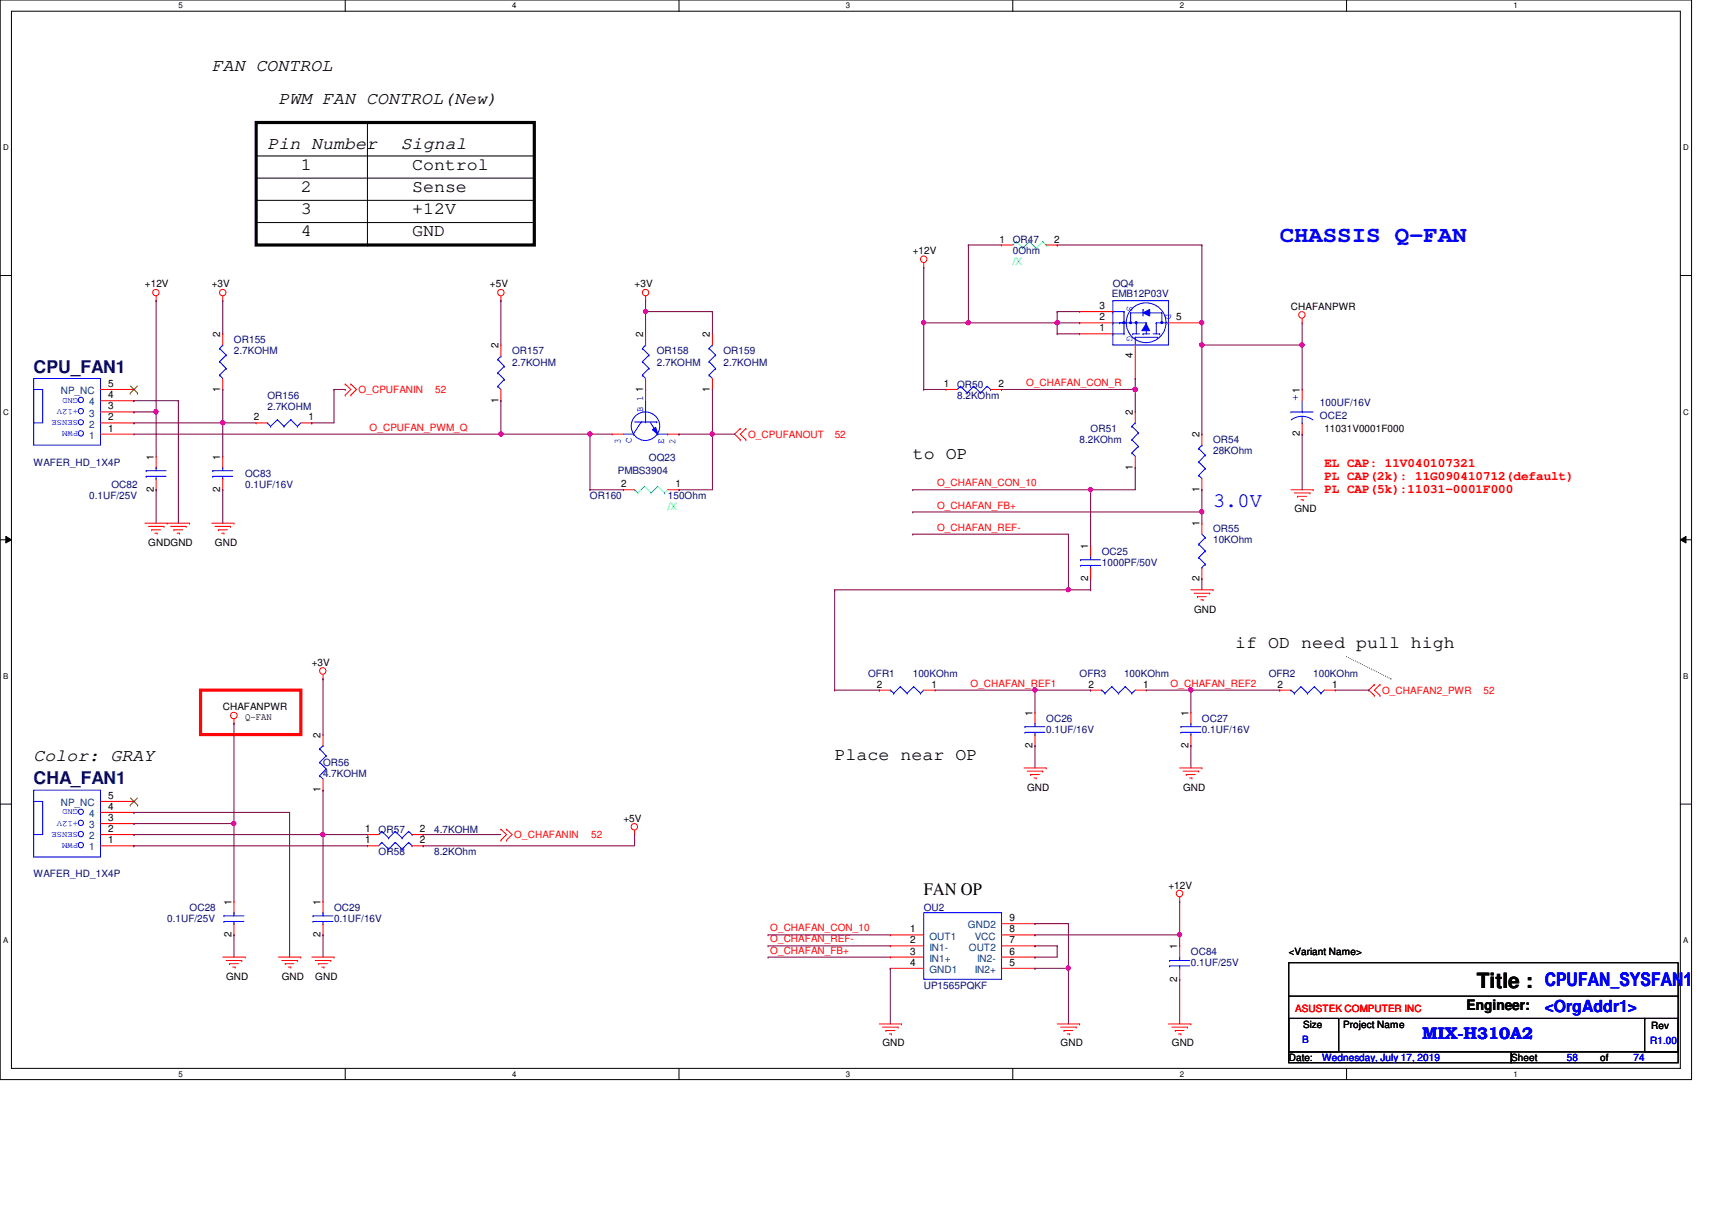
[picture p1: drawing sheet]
<svg xmlns="http://www.w3.org/2000/svg" width="297mm" height="210mm" viewBox="0 0 297 210" stroke-linecap="round" stroke-linejoin="round" font-family="sans-serif">
<path d="M0 0h293.5v187.3h-293.5zM2 1.9h289.5v183.4h-289.5z" fill="none" stroke="#000" stroke-width=".17"/>
<g fill="#fff">
<path d="M30.9 .2h.8v1.5h-.8z"/>
<path d="M30.9 185.5h.8v1.6h-.8z"/>
</g>
<path d="M59.9 0v1.9M59.9 185.3v2" fill="none" stroke="#000" stroke-width=".17"/>
<g fill="#fff">
<path d="M88.9 .2h.7v1.5h-.7z"/>
<path d="M88.9 185.5h.7v1.6h-.7z"/>
</g>
<path d="M117.8 0v1.9M117.8 185.3v2" fill="none" stroke="#000" stroke-width=".17"/>
<g fill="#fff">
<path d="M146.8 .2h.7v1.5h-.7z"/>
<path d="M146.8 185.5h.7v1.6h-.7z"/>
</g>
<path d="M175.7 0v1.9M175.7 185.3v2" fill="none" stroke="#000" stroke-width=".17"/>
<g fill="#fff">
<path d="M204.7 .2h.7v1.5h-.7z"/>
<path d="M204.7 185.5h.7v1.6h-.7z"/>
</g>
<path d="M233.6 0v1.9M233.6 185.3v2" fill="none" stroke="#000" stroke-width=".17"/>
<g fill="#fff">
<path d="M262.6 .2h.8v1.5h-.8z"/>
<path d="M262.6 185.5h.8v1.6h-.8z"/>
<path d="M.5 24.8h1v1.6h-1z"/>
<path d="M292.1 24.8h.9v1.6h-.9z"/>
<path d="M.5 70.7h1v1.5h-1z"/>
<path d="M292.1 70.7h.9v1.5h-.9z"/>
</g>
<path d="M0 47.8h2M291.5 47.8h2" fill="none" stroke="#000" stroke-width=".17"/>
<g fill="#fff">
<path d="M.5 116.5h.9v1.6h-.9z"/>
<path d="M292.1 116.5h.8v1.6h-.8z"/>
</g>
<path d="M0 93.6h2M1 93l1 .6-1 .6zM291.5 93.6l1-.6v1.2zM291.5 93.6h2" fill="none" stroke="#000" stroke-width=".17"/>
<path d="M1 93l1 .6-1 .6zM291.5 93.6l1-.6v1.2z" fill="#000"/>
<g fill="#fff">
<path d="M.5 162.4h.9v1.5h-.9z"/>
<path d="M292.1 162.4h.8v1.5h-.8z"/>
</g>
<g fill="none" stroke="#000" stroke-width=".17">
<path d="M44.4 38.6h48.3M44.4 30.9h48.3M44.4 34.8h48.3M44.4 27.1h48.3M63.8 21.3v21.2M92.7 38.6h.1M92.7 30.9h.1M92.7 34.8h.1M92.7 27.1h.1M63.8 42.5h.1M0 139.5h2M291.5 139.5h2"/>
<path d="M223.6 167h67.6v15.5h-67.6zM223.6 176.7h8.7v5.8h-8.7zM223.6 172.8h67.6M232.5 176.7h52.9M285.4 176.7h5.8v5.8h-5.8zM285.4 176.7h.1M291.2 172.8h.1M223.6 182.5h38.6v1.9h-38.6zM262.2 182.5h29v1.9h-29z"/>
</g>
<path d="M34.8 119.7h17.4v7.7h-17.4z" fill="none" stroke="#f00" stroke-width=".55"/>
<path d="M44.4 21.3h48.3v21.2h-48.3z" fill="none" stroke="#000" stroke-width=".55"/>
<path d="M233.6 113.9l7.7 3.9M241.3 117.8h.1" fill="none" stroke="#000" stroke-width=".17" stroke-dasharray="0 .3"/>
<g fill="none" stroke="#f00" stroke-width=".17">
<path d="M27.1 52.2h.1M27.1 51.4v.8M38.6 52.2h.1M38.6 57.9h.1M38.6 51.4v.8M38.6 57.9v2M86.9 52.2h.1M86.9 59.9h.1M86.9 51.4v.8M86.9 59.9v1.9M112 52.2h.1M112 57.9h.1"/>
<path d="M112 51.4v.8M112 57.9v2M160.3 46.4h.1M160.3 45.6v.8M173.8 42.5h.1M173.8 42.5h1.9M181.5 42.5h1.9M183.4 42.5h.1M225.9 56h.1M225.9 55.2v.8M17.4 73.4h5.8M17.4 75.3h5.8"/>
<path d="M17.4 71.5h5.8M17.4 69.5h5.8M17.4 67.6h5.8M23.2 75.3h.1M23.2 73.4h.1M23.2 71.5h.1M23.2 69.5h.1M23.2 67.6h.1M27.1 79.2h.1M27.1 79.2v1.9M38.6 67.6h.1M38.6 65.7v1.9"/>
<path d="M44.4 73.4h.1M44.4 73.4h2M52.2 73.4h1.9M54.1 73.4h.1M59.9 68.5h.1M59.9 66.6h.1M59.9 66.6l1 1-1 .9M60.9 68.5h.1M60.9 66.6h.1M60.9 66.6l.9 1-.9 .9M86.9 69.5h.1M86.9 67.6v1.9"/>
<path d="M112 67.6h.1M112 65.7v1.9M128.4 74.3h.1M128.4 76.3h.1M128.4 74.3l-.9 1 .9 1M129.4 76.3h.1M129.4 74.3h.1M129.4 74.3l-1 1 1 1M164.1 67.6h.1M164.1 67.6h2M171.9 67.6h1.9M173.8 67.6h.1"/>
<path d="M25.1 90.8h7.8M25.7 91.3h2.7M26.3 91.9h.1M26.3 91.9h1.6M26.9 92.5h.4M27.1 85h.1M27.1 83v2M27.3 92.5h.1M28.4 91.3h.1M29 90.8h.1M29.6 91.3h2.7M30.2 91.9h.1"/>
<path d="M30.2 91.9h1.5M30.7 92.5h.5M31.2 92.5h.1M32.3 91.3h.1M32.9 90.8h.1M36.7 90.8h3.9M37.3 91.3h2.7M37.9 91.9h.1M37.9 91.9h1.6M38.5 92.5h.4M38.9 92.5h.1M40 91.3h.1"/>
<path d="M40.6 90.8h.1M189.2 94.6h.1M189.2 94.6v1.9M189.2 98.5v1.9M224 85h3.8M224.6 85.5h2.7M225.1 86.1h.1M225.1 86.1h1.6M225.7 86.7h.4M226.1 86.7h.1M227.3 85.5h.1M227.8 85h.1"/>
<path d="M56 117.8h.1M56 117v.8M152.6 119.7h.1M152.6 119.7h1.9M160.3 119.7h1.9M162.2 119.7h.1M189.2 100.4h.1M206.6 102.3h3.9M207.2 102.9h2.7M207.8 103.5h.1M207.8 103.5h1.5M208.4 104.1h.3"/>
<path d="M208.7 104.1h.1M209.9 102.9h.1M210.5 102.3h.1M238.5 118.7h.1M238.5 118.7l-1 1 1 .9M239.4 118.7h.1M239.4 118.7l-.9 1 .9 .9M17.4 139h5.8M23.2 139h.1M40.6 125.5h.1M40.6 124.7v.8M177.7 133.2h3.8"/>
<path d="M178.2 133.8h2.7M178.8 134.4h.1M178.8 134.4h1.5M179.4 135h.4M179.6 123.6h.1M179.6 129.4h.1M179.6 123.6v1.9M179.6 127.4v2M179.8 135h.1M180.9 133.8h.1M181.5 133.2h.1M204.7 133.2h3.8"/>
<path d="M205.3 133.8h2.7M205.8 134.4h.1M205.8 134.4h1.6M206.4 135h.4M206.8 135h.1M208 133.8h.1M208.5 133.2h.1M238.5 120.6h.1M239.4 120.6h.1M17.4 146.7h5.8M17.4 144.8h5.8M17.4 142.9h5.8"/>
<path d="M17.4 140.9h5.8M23.2 146.7h.1M23.2 144.8h.1M23.2 142.9h.1M23.2 140.9h.1M56 156.4h.1M56 156.4v1.9M86.9 145.8h.1M86.9 143.8h.1M86.9 143.8l1 1-1 1M87.9 145.8h.1M87.9 143.8h.1"/>
<path d="M87.9 143.8l1 1-1 1M110.1 144.8h.1M110.1 144v.8M204.7 156.4h.1M204.7 155.6v.8M38.6 166h3.9M39.2 166.6h2.7M39.8 167.2h.1M39.8 167.2h1.6M40.4 167.8h.4M40.8 167.8h.1M41.9 166.6h.1"/>
<path d="M42.5 166h.1M48.3 166h3.9M48.9 166.6h2.7M49.5 167.2h.1M49.5 167.2h1.5M50 167.8h.5M50.5 167.8h.1M51.6 166.6h.1M52.2 166h.1M54.1 166h3.9M54.7 166.6h2.7M55.3 167.2h.1"/>
<path d="M55.3 167.2h1.5M55.8 167.8h.4M56 162.2h.1M56 160.2v2M56.2 167.8h.1M57.4 166.6h.1M58 166h.1M152.6 177.6h3.8M153.1 178.2h2.7M153.7 178.8h.1M153.7 178.8h1.6M154.3 179.4h.4"/>
<path d="M154.7 179.4h.1M155.8 178.2h.1M156.4 177.6h.1M183.4 177.6h3.9M184 178.2h2.7M184.6 178.8h.1M184.6 178.8h1.5M185.2 179.4h.4M185.6 179.4h.1M186.7 178.2h.1M187.3 177.6h.1M202.7 177.6h3.9"/>
<path d="M203.3 178.2h2.7M203.9 178.8h.1M203.9 178.8h1.5M204.5 179.4h.4M204.7 164.1h.1M204.7 169.9h.1M204.7 164.1v1.9M204.7 168v1.9M204.9 179.4h.1M206 178.2h.1M206.6 177.6h.1"/>
<circle cx="27" cy="50.8" r=".56"/>
<circle cx="38.6" cy="50.8" r=".56"/>
<circle cx="86.9" cy="50.8" r=".56"/>
<circle cx="112" cy="50.8" r=".56"/>
<circle cx="160.3" cy="45" r=".56"/>
<circle cx="225.9" cy="54.6" r=".56"/>
<circle cx="56" cy="116.4" r=".56"/>
<circle cx="40.6" cy="124.1" r=".56"/>
<circle cx="110.1" cy="143.4" r=".56"/>
<circle cx="204.7" cy="155" r=".57"/>
</g>
<g fill="none" stroke="#00f" stroke-width=".17">
<path d="M38.6 59.9h.1M38.6 59.9l-.5 .6M112 59.9h.1M112 59.9l-.5 .6M5.8 65.7h11.6v11.5h-11.6zM5.8 67.6h1.6v5.8h-1.6zM38.1 60.5h.1M38.1 65.1h.1M38.1 62.7h.1M38.1 60.5l1.1 1.1M38.1 65.1l.5 .6M38.1 62.7l1.1 1.2"/>
<path d="M39.2 61.6h.1M39.2 63.9h.1M39.2 61.6l-1.1 1.1M39.2 63.9l-1.1 1.2M46.4 73.4h.1M46.4 73.4l.5 .6M46.9 74h.1M48.1 72.8h.1M48.1 72.8l1.2 1.2M48.1 72.8l-1.2 1.2M49.3 74h.1M50.5 72.8h.1"/>
<path d="M50.5 72.8l1.1 1.2M50.5 72.8l-1.2 1.2M51.6 74h.1M52.2 73.4l-.6 .6M86.4 62.4h.1M86.4 67h.1M86.4 64.7h.1M86.4 62.4l1.1 1.1M86.4 67l.5 .6M86.4 64.7l1.1 1.1M86.9 61.8h.1M86.9 61.8l-.5 .6"/>
<path d="M87.5 63.5h.1M87.5 65.8h.1M87.5 63.5l-1.1 1.2M87.5 65.8l-1.1 1.2M108.2 75.3h1.7M109.9 75.3h.1M110.1 73.2h3.9M111.2 73.2h.1M111.2 73.2l-1.3 2.1M111.5 60.5h.1M111.5 65.1h.1M111.5 62.7h.1"/>
<path d="M111.5 60.5l1.1 1.1M111.5 65.1l.5 .6M111.5 62.7l1.1 1.2M112 73.2h.1M112 69.5v3.7M112.6 61.6h.1M112.6 63.9h.1M112.6 61.6l-1.1 1.1M112.6 63.9l-1.1 1.2M112.8 73.2l1.3 2.1M114 73.2h.1M114.1 75.3h.1"/>
<path d="M114.1 75.3h1.8M115.9 75.3h.1M166.7 67h.1M166.7 67l1.1 1.2M166.7 67l-.6 .6M167.8 68.2h.1M168.9 67h.1M168.9 67l1.2 1.2M168.9 67l-1.1 1.2M170.1 68.2h.1M171.3 67h.1M171.3 67l.6 .6"/>
<path d="M171.3 67l-1.2 1.2M171.9 67.6h.1M25.4 81.7h.1M25.4 82.6h.1M25.4 81.7h3.4M25.4 82.6h3.4M27.1 81.1h.1M27.1 83h.1M27.1 81.1v.6M27.1 82.6v.4M187.5 97.1h.1M187.5 98.1h.1"/>
<path d="M187.5 97.1h3.5M187.5 98.1h3.5M189.2 96.5h.1M189.2 98.5h.1M189.2 96.5v.6M189.2 98.1v.4M154.5 119.7h.1M154.5 119.7l.6 .6M156.2 119.1h.1M156.2 119.1l1.2 1.2M156.2 119.1l-1.1 1.2M158.5 119.1h.1"/>
<path d="M158.5 119.1l1.2 1.2M158.5 119.1l-1.1 1.2M160.3 119.7l-.6 .6M5.8 137.1h11.6v11.6h-11.6zM5.8 139h1.6v5.8h-1.6zM155.1 120.3h.1M157.4 120.3h.1M159.7 120.3h.1M177.8 126.1h.1M177.8 127h.1M177.8 126.1h3.5M177.8 127h3.5"/>
<path d="M179.6 125.5h.1M179.6 127.4h.1M179.6 125.5v.6M179.6 127v.4M54.3 158.9h.1M54.3 159.9h.1M54.3 158.9h3.5M54.3 159.9h3.5M56 158.3h.1M56 158.3v.6M56 159.9v.3M56 160.2h.1"/>
<path d="M202.9 166.6h.1M202.9 167.6h.1M202.9 166.6h3.5M202.9 167.6h3.5M204.7 166h.1M204.7 168h.1M204.7 166v.6M204.7 167.6v.4"/>
<circle cx="14" cy="71.3" r=".46"/>
<circle cx="14" cy="69.4" r=".46"/>
<circle cx="14" cy="75.2" r=".46"/>
<circle cx="14" cy="73.3" r=".45"/>
<circle cx="112" cy="73.9" r="2.48"/>
<circle cx="14" cy="144.7" r=".46"/>
<circle cx="14" cy="146.6" r=".46"/>
<circle cx="14" cy="142.7" r=".46"/>
<circle cx="14" cy="140.8" r=".45"/>
</g>
<path d="M22.6 68.2h.1M22.6 67l1.3 1.2M23.8 67l-1.2 1.2M23.9 68.2h.1M22.6 139.7h.1M22.6 138.4l1.3 1.3M23.8 138.4l-1.2 1.3M23.9 139.7h.1" fill="none" stroke="#7f4000" stroke-width=".17"/>
<path d="M176.3 41.9h.1M176.3 41.9l1.2 1.2M176.3 41.9l-.6 .6M177.5 43.1h.1M178.6 41.9h.1M178.6 41.9l1.2 1.2M178.6 41.9l-1.1 1.2M179.8 43.1h.1M180.9 41.9h.1M180.9 41.9l.6 .6M180.9 41.9l-1.1 1.2M181.5 42.5h.1" fill="none" stroke="#00ff7f" stroke-width=".17"/>
<path d="M113.2 74.5l.5-.4 .4 1.2z" fill="#00f"/>
<g fill="none" stroke="#00f" stroke-width=".17">
<path d="M123.6 59.9h.1M123.6 59.9l-.6 .6M195 56h.1M195 56h3.9M196.2 54.3h.1M196.2 56h.1M196.2 54.3h5.4M196.2 54.3v1.7M196.6 57.9h.1M196.6 57.9h1.1M197 58.5h.1M197 58.5v1.4"/>
<path d="M197 58.5h3.8M197.1 56h.1M197.1 56v1.9M198.3 57.9h.1M198.3 53.7h.1M198.3 57.9h1.2M198.3 53.7v1.1M198.9 56h.1M198.9 56v1.9M200.1 57.9h1.1M200.6 56h.1M200.6 56v1.9"/>
<path d="M200.6 56h2.1M200.8 58.5h.1M201.2 57.9h.1M201.6 54.3h.1M201.6 54.3v1.7M202.7 56h.1M113.2 74.5l.5-.4 .4 1.2zM123 60.5h.1M123 65.1h.1M123 62.7h.1M123 60.5l1.2 1.1M123 65.1l.6 .6"/>
<path d="M123 62.7l1.2 1.2M124.2 61.6h.1M124.2 63.9h.1M124.2 61.6l-1.2 1.1M124.2 63.9l-1.2 1.2M196.4 74h.1M196.4 78.6h.1M196.4 76.3h.1M196.4 74l1.1 1.1M196.4 78.6l.6 .6M196.4 76.3l1.1 1.1M197 73.4h.1"/>
<path d="M197 73.4l-.6 .6M197.5 75.1h.1M197.5 77.4h.1M197.5 75.1l-1.1 1.2M197.5 77.4l-1.1 1.2M208 77.8h.1M208 77.8l1.1 1.2M208.5 77.2h.1M208.5 77.2l-.5 .6M209.1 79h.1M209.1 79l-1.1 1.1M224 71.5h.1"/>
<path d="M224 71.5h3.8M225.9 72.2l-.8 .1-1.1 .6M225.9 72.2l1.2 .2 .7 .5M225.9 73.4h.1M225.9 71.5h.1M225.9 69.5v2M225.9 72.2v1.2M36.9 81.7h.1M36.9 82.6h.1M36.9 81.7h3.5M36.9 82.6h3.5M38.6 81.1h.1"/>
<path d="M38.6 83h.1M38.6 81.1v.6M38.6 82.6v.4M208 82.5h.1M208 80.1h.1M208 96.7h.1M208 94.4h.1M208 82.5l.5 .5M208 80.1l1.1 1.2M208 96.7l1.1 1.2M208 94.4l1.1 1.2M208.5 98.5h.1"/>
<path d="M208.5 92.7l.6 .6M209.1 81.3h.1M209.1 97.9h.1M209.1 93.3h.1M209.1 95.6h.1M209.1 81.3l-1.1 1.2M209.1 97.9l-.6 .6M209.1 95.6l-1.1 1.1M209.1 93.3l-1.1 1.1M191.2 119.7h.1M191.2 119.7l.5 .6M192.9 119.1h.1"/>
<path d="M192.9 119.1l1.2 1.2M192.9 119.1l-1.2 1.2M195.2 119.1h.1M195.2 119.1l1.2 1.2M195.2 119.1l-1.1 1.2M197 119.7l-.6 .6M224 119.7h.1M224 119.7l.6 .6M225.7 119.1h.1M225.7 119.1l1.2 1.2M225.7 119.1l-1.1 1.2M228 119.1h.1"/>
<path d="M228 119.1l1.2 1.2M228 119.1l-1.1 1.2M229.8 119.7l-.6 .6M55.5 129.9h.1M55.5 134.6h.1M55.5 132.2h.1M55.5 129.9l1.1 1.2M55.5 134.6l.5 .5M55.5 132.2l1.1 1.2M56 129.4h.1M56 129.4l-.5 .5M56.6 131.1h.1"/>
<path d="M56.6 133.4h.1M56.6 131.1l-1.1 1.1M56.6 133.4l-1.1 1.2M191.7 120.3h.1M194.1 120.3h.1M196.4 120.3h.1M224.6 120.3h.1M226.9 120.3h.1M229.2 120.3h.1M66.2 144.2h.1M66.2 146.1h.1M66.2 144.2l1.2 1.2"/>
<path d="M66.2 144.2l-.5 .6M66.2 146.1l1.2 1.2M66.2 146.1l-.5 .6M67.4 145.4h.1M67.4 147.3h.1M68.6 144.2h.1M68.6 146.1h.1M68.6 144.2l1.2 1.2M68.6 144.2l-1.2 1.2M68.6 146.1l1.2 1.2M68.6 146.1l-1.2 1.2M69.8 145.4h.1"/>
<path d="M69.8 147.3h.1M70.9 144.2h.1M70.9 146.1h.1M70.9 144.2l.6 .6M70.9 144.2l-1.1 1.2M70.9 146.1l.6 .6M70.9 146.1l-1.1 1.2M71.5 144.8h.1M71.5 146.7h.1M160.3 158.3h13.5v11.6h-13.5z"/>
<circle cx="198.9" cy="56" r="3.5"/>
</g>
<g fill="none" stroke="#f00" stroke-width=".17">
<path d="M123.6 57.9h.1M123.6 57.9v2M38.6 79.2h.1M38.6 79.2v1.9M106.2 75.3h.1M106.2 75.3h2M112 67.6h.1M112 67.6v1.9M115.9 75.3h1.9M117.8 75.3h.1M123.6 67.6h.1M123.6 65.7v1.9"/>
<path d="M197 71.5h.1M197 71.5v1.9M197 79.2v1.9M208.5 75.3h.1M208.5 75.3v1.9M225.9 67.6h.1M225.9 75.3h.1M225.9 67.6v1.9M225.9 73.4v1.9M38.6 85h.1M38.6 83v2M108.2 85h.1"/>
<path d="M108.2 85h1.9M115.9 85h1.9M117.8 85h.1M197 81.1h.1M208.5 85h.1M208.5 90.8h.1M208.5 83v2M208.5 90.8v1.9M208.5 98.5v1.9M189.2 119.7h.1M189.2 119.7h2M197 119.7h1.9"/>
<path d="M198.9 119.7h.1M208.5 100.4h.1M222 119.7h.1M222 119.7h2M229.8 119.7h1.9M231.7 119.7h.1M56 137.1h.1M56 127.4h.1M56 127.4v2M56 135.1v2M63.8 144.8h.1M63.8 146.7h.1"/>
<path d="M63.8 144.8h1.9M63.8 146.7h1.9M71.5 144.8h1.9M71.5 146.7h1.9M73.4 144.8h.1M73.4 146.7h.1M154.5 162.2h.1M154.5 164.1h.1M154.5 166h.1M154.5 168h.1M154.5 162.2h5.8M154.5 164.1h5.8"/>
<path d="M154.5 166h5.8M154.5 168h5.8M173.8 162.2h5.8M173.8 164.1h5.8M173.8 166h5.8M173.8 168h5.8M173.8 160.2h5.8M179.6 168h.1M179.6 166h.1M179.6 164.1h.1M179.6 162.2h.1M179.6 160.2h.1"/>
</g>
<path d="M110.1 85h.1M110.1 85l.6 .5M110.7 85.5h.1M111.8 84.4h.1M111.8 84.4l1.2 1.1M111.8 84.4l-1.1 1.1M113 85.5h.1M114.1 84.4h.1M114.1 84.4l1.2 1.1M114.1 84.4l-1.1 1.1M115.3 85.5h.1M115.9 85l-.6 .5" fill="none" stroke="#00ff7f" stroke-width=".17"/>
<path d="M201.4 55.8h.3v.3h-.3z" fill-rule="evenodd" fill="#00f"/>
<path d="M201.4 55.8h.3v.3h-.3z" fill="none" stroke="#00f" stroke-width=".17"/>
<path d="M197 55.8h.3v.3h-.3z" fill-rule="evenodd" fill="#00f"/>
<path d="M197 55.8h.3v.3h-.3z" fill="none" stroke="#00f" stroke-width=".17"/>
<path d="M196 55.8h.3v.3h-.3z" fill-rule="evenodd" fill="#00f"/>
<path d="M196 55.8h.3v.3h-.3z" fill="none" stroke="#00f" stroke-width=".17"/>
<path d="M198.3 54.3l1.2-.6v1.1z" fill-rule="evenodd" fill="#00f"/>
<path d="M198.3 54.3l1.2-.6v1.1z" fill="none" stroke="#00f" stroke-width=".17"/>
<path d="M198.9 56.2l.6 1.2h-1.4z" fill-rule="evenodd" fill="#00f"/>
<path d="M193.1 57.9h.1M193.1 56h.1M193.1 54.1h.1M193.1 56h2.3M193.1 57.9h1.9M193.1 54.1h1.9M194.3 56h.1M195 57.9h.1M195 54.1h.1M195 54.1v3.8M198.9 56.2l.6 1.2h-1.4z" fill="none" stroke="#00f" stroke-width=".17"/>
<path d="M194.9 55.8h.2v.3h-.2z" fill-rule="evenodd" fill="#00f"/>
<g fill="none" stroke="#00f" stroke-width=".17">
<path d="M193.1 52.2h9.6v7.7h-9.6zM194.9 55.8h.2v.3h-.2zM204.9 126.1h.1M204.9 127h.1M204.9 126.1h3.5M204.9 127h3.5M206.6 125.5h.1M206.6 127.4h.1M206.6 125.5v.6M206.6 127v.4M38.9 158.9h.1M38.9 159.9h.1"/>
<path d="M38.9 158.9h3.4M38.9 159.9h3.4M40.6 158.3h.1M40.6 158.3v.6M40.6 159.9v.3M40.6 160.2h.1"/>
</g>
<g fill="none" stroke="#f00" stroke-width=".17">
<path d="M187.3 57.9h.1M187.3 56h.1M187.3 54.1h.1M187.3 57.9h5.8M187.3 56h5.8M187.3 54.1h5.8M197 59.9v5.8M202.7 56h5.8M208.5 56h.1M197 65.7h.1M206.6 123.6h.1M206.6 129.4h.1"/>
<path d="M206.6 123.6v1.9M206.6 127.4v2M40.6 156.4h.1M40.6 156.4v1.9M40.6 162.2h.1M40.6 160.2v2"/>
</g>
<g fill="none" stroke="#7f0040" stroke-width=".17">
<path d="M56 117.8h.1M56 117.8v9.6M56 137.1h.1M56 137.1v19.3M23.2 140.9h.1M23.2 146.7h.1M23.2 140.9h27M23.2 146.7h40.6M40.6 142.9h.1M40.6 142.9v13.5M56 144.8h.1M110.1 144.8h.1"/>
<path d="M110.1 144.8v1.9M40.6 162.2h.1M40.6 162.2v3.8"/>
</g>
<circle cx="56" cy="144.8" r=".38" fill="#f0f"/>
<circle cx="56" cy="144.8" r=".38" fill="none" stroke="#f0f" stroke-width=".17"/>
<g fill="none" stroke="#7f0040" stroke-width=".17">
<path d="M40.6 125.5h.1M40.6 125.5v17.4M23.2 144.8h.1M23.2 144.8h40.6M50.2 140.9h.1M50.2 140.9v25.1M56 144.8h.1M73.4 144.8h.1M73.4 146.7h.1M73.4 144.8h13.5M73.4 146.7h36.7M56 162.2h.1"/>
<path d="M56 162.2v3.8"/>
</g>
<circle cx="40.6" cy="142.8" r=".37" fill="#f0f"/>
<circle cx="40.6" cy="142.8" r=".37" fill="none" stroke="#f0f" stroke-width=".17"/>
<path d="M179.6 119.7h9.6M189.2 119.7h.1M23.2 142.9h.1M23.2 142.9h17.4" fill="none" stroke="#7f0040" stroke-width=".17"/>
<circle cx="179.5" cy="119.7" r=".38" fill="#f0f"/>
<circle cx="179.5" cy="119.7" r=".38" fill="none" stroke="#f0f" stroke-width=".17"/>
<g fill="none" stroke="#7f0040" stroke-width=".17">
<path d="M225.9 75.3h.1M225.9 75.3v9.7M208.5 88.8h.1M208.5 88.8v2M179.6 119.7h.1M179.6 119.7v3.9M198.9 119.7h23.1M206.6 119.7h.1M208.5 100.4h.1M208.5 100.4v1.9M222 119.7h.1M231.7 119.7h5.8"/>
<path d="M237.5 119.7h.1"/>
</g>
<circle cx="206.6" cy="119.7" r=".38" fill="#f0f"/>
<circle cx="206.6" cy="119.7" r=".38" fill="none" stroke="#f0f" stroke-width=".17"/>
<path d="M208.5 59.9h17.4M225.9 59.9h.1M206.6 129.4h.1M206.6 129.4v3.8" fill="none" stroke="#7f0040" stroke-width=".17"/>
<circle cx="208.5" cy="59.8" r=".37" fill="#f0f"/>
<circle cx="208.5" cy="59.8" r=".37" fill="none" stroke="#f0f" stroke-width=".17"/>
<circle cx="225.9" cy="59.8" r=".37" fill="#f0f"/>
<circle cx="225.9" cy="59.8" r=".37" fill="none" stroke="#f0f" stroke-width=".17"/>
<path d="M208.5 42.5h.1M208.5 42.5v13.5M185.4 92.7v9.6M185.4 102.3h.1" fill="none" stroke="#7f0040" stroke-width=".17"/>
<circle cx="208.5" cy="56" r=".37" fill="#f0f"/>
<circle cx="208.5" cy="56" r=".37" fill="none" stroke="#f0f" stroke-width=".17"/>
<path d="M160.3 56h7.7M168 56h.1M168 42.5h.1M168 42.5h5.8M189.2 94.6h.1M189.2 85v9.6M144.8 102.3h.1M144.8 102.3h40.6M162.2 119.7h17.4M179.6 119.7h.1" fill="none" stroke="#7f0040" stroke-width=".17"/>
<circle cx="185.3" cy="102.3" r=".37" fill="#f0f"/>
<circle cx="185.3" cy="102.3" r=".37" fill="none" stroke="#f0f" stroke-width=".17"/>
<path d="M168 42.5h.1M168 42.5v13.5M197 67.6h.1M197 67.6v3.9M208.5 85h.1M208.5 85v3.8" fill="none" stroke="#7f0040" stroke-width=".17"/>
<circle cx="168" cy="56" r=".37" fill="#f0f"/>
<circle cx="168" cy="56" r=".37" fill="none" stroke="#f0f" stroke-width=".17"/>
<path d="M160.3 46.4h.1M160.3 46.4v9.6M225.9 59.9h.1M225.9 56v3.9M144.8 119.7h7.8M152.6 119.7h.1M206.6 119.7h.1M206.6 119.7v3.9" fill="none" stroke="#7f0040" stroke-width=".17"/>
<circle cx="160.2" cy="56" r=".37" fill="#f0f"/>
<circle cx="160.2" cy="56" r=".37" fill="none" stroke="#f0f" stroke-width=".17"/>
<path d="M173.8 67.6h.1M173.8 67.6h23.2M189.2 85h.1M189.2 85h7.8" fill="none" stroke="#7f0040" stroke-width=".17"/>
<circle cx="196.9" cy="67.6" r=".38" fill="#f0f"/>
<circle cx="196.9" cy="67.6" r=".38" fill="none" stroke="#f0f" stroke-width=".17"/>
<path d="M197 65.7h.1M197 65.7v1.9M158.4 92.7h.1M158.4 85h.1M158.4 92.7h27M158.4 85h30.8" fill="none" stroke="#7f0040" stroke-width=".17"/>
<circle cx="189.2" cy="84.9" r=".37" fill="#f0f"/>
<circle cx="189.2" cy="84.9" r=".37" fill="none" stroke="#f0f" stroke-width=".17"/>
<g fill="none" stroke="#7f0040" stroke-width=".17">
<path d="M168 56h15.4M183.4 42.5h.1M183.4 56h.1M183.4 42.5h25.1M225.9 59.9h.1M225.9 59.9v7.7M160.3 67.6h.1M160.3 67.6h3.8M158.4 88.8h.1M158.4 88.8h50.1M197 81.1h.1M197 81.1v3.9"/>
<path d="M189.2 102.3h.1M189.2 100.4v1.9M179.6 129.4h.1M179.6 129.4v3.8"/>
</g>
<circle cx="208.5" cy="88.8" r=".37" fill="#f0f"/>
<circle cx="208.5" cy="88.8" r=".37" fill="none" stroke="#f0f" stroke-width=".17"/>
<path d="M160.3 56h.1M160.3 56v11.6M86.9 69.5h.1M86.9 69.5v5.8M117.8 75.3h.1M123.6 67.6h.1M123.6 67.6v7.7h-5.8M144.8 119.7h.1M144.8 102.3v17.4M185.4 102.3h.1M185.4 102.3h3.8" fill="none" stroke="#7f0040" stroke-width=".17"/>
<circle cx="123.6" cy="75.3" r=".37" fill="#f0f"/>
<circle cx="123.6" cy="75.3" r=".37" fill="none" stroke="#f0f" stroke-width=".17"/>
<path d="M112 52.2h.1M112 52.2v1.9M123.6 54.1h.1M123.6 54.1v3.8" fill="none" stroke="#7f0040" stroke-width=".17"/>
<circle cx="112" cy="54" r=".37" fill="#f0f"/>
<circle cx="112" cy="54" r=".37" fill="none" stroke="#f0f" stroke-width=".17"/>
<path d="M102.4 75.3h.1M102.4 75.3h3.8M102.4 75.3v9.7M123.6 75.3h.1M123.6 75.3v9.7h-5.8M117.8 85h.1" fill="none" stroke="#7f0040" stroke-width=".17"/>
<circle cx="102.3" cy="75.3" r=".37" fill="#f0f"/>
<circle cx="102.3" cy="75.3" r=".37" fill="none" stroke="#f0f" stroke-width=".17"/>
<g fill="none" stroke="#7f0040" stroke-width=".17">
<path d="M38.6 52.2h.1M38.6 52.2v5.7M112 54.1h.1M112 54.1h11.6M112 54.1v3.8M38.6 67.6h.1M38.6 67.6v5.8M123.6 75.3h.1M123.6 75.3h3.9M38.6 85h.1M38.6 85v5.8M102.4 85h.1"/>
<path d="M102.4 85h5.8"/>
</g>
<circle cx="38.7" cy="73.3" r=".37" fill="#f0f"/>
<circle cx="38.7" cy="73.3" r=".37" fill="none" stroke="#f0f" stroke-width=".17"/>
<path d="M27.1 52.2h.1M27.1 52.2v27M86.9 52.2h.1M86.9 52.2v7.7M23.2 69.5h.1M23.2 71.5h.1M23.2 69.5h7.7M23.2 71.5h3.9M27.1 71.5h.1M30.9 69.5h.1M30.9 69.5v21.3" fill="none" stroke="#7f0040" stroke-width=".17"/>
<circle cx="27.1" cy="71.4" r=".38" fill="#f0f"/>
<circle cx="27.1" cy="71.4" r=".38" fill="none" stroke="#f0f" stroke-width=".17"/>
<g fill="none" stroke="#7f0040" stroke-width=".17">
<path d="M23.2 73.4h.1M23.2 73.4h21.2M23.2 75.3h79.2M38.6 73.4h.1M38.6 73.4v5.8M54.1 73.4h.1M58 67.6h.1M58 67.6v5.8h-3.9M58 67.6h1.9M59.9 67.6h.1M86.9 75.3h.1M27.1 85h.1"/>
<path d="M27.1 85v5.8"/>
</g>
<circle cx="86.9" cy="75.3" r=".37" fill="#f0f"/>
<circle cx="86.9" cy="75.3" r=".37" fill="none" stroke="#f0f" stroke-width=".17"/>
<path d="M204.7 156.4h.1M204.7 156.4v7.7M179.6 162.2h.1M179.6 162.2h25.1M204.7 169.9h.1M204.7 162.2h.1M204.7 169.9v7.7" fill="none" stroke="#7f0040" stroke-width=".17"/>
<circle cx="204.6" cy="162.2" r=".37" fill="#f0f"/>
<circle cx="204.6" cy="162.2" r=".37" fill="none" stroke="#f0f" stroke-width=".17"/>
<g fill="none" stroke="#7f0040" stroke-width=".17">
<path d="M133.3 166h.1M133.3 164.1h.1M133.3 162.2h.1M133.3 166h21.2M133.3 164.1h21.2M133.3 162.2h21.2M154.5 168h.1M154.5 168v9.6M179.6 164.1h.1M179.6 166h.1M179.6 160.2h.1M179.6 164.1h3.8"/>
<path d="M179.6 160.2h5.8M183.4 164.1h.1M183.4 164.1v1.9h-3.8M185.4 160.2h.1M185.4 160.2v7.8"/>
</g>
<circle cx="185.3" cy="167.9" r=".38" fill="#f0f"/>
<circle cx="185.3" cy="167.9" r=".38" fill="none" stroke="#f0f" stroke-width=".17"/>
<g fill="none" stroke="#7f0040" stroke-width=".17">
<path d="M183.4 54.1h.1M183.4 56h.1M183.4 54.1h3.9M183.4 54.1v1.9M183.4 56h3.9M187.3 56h.1M208.5 59.9h.1M208.5 56v19.3M208.5 75.3h.1M179.6 168h.1M179.6 168h5.8M185.4 168h.1"/>
<path d="M185.4 168v9.6"/>
</g>
<circle cx="183.4" cy="56" r=".37" fill="#f0f"/>
<circle cx="183.4" cy="56" r=".37" fill="none" stroke="#f0f" stroke-width=".17"/>
<path d="M183.4 57.9h.1M183.4 56h.1M183.4 57.9h3.9M183.4 56v1.9" fill="none" stroke="#7f0040" stroke-width=".17"/>
<circle cx="56" cy="144.8" r=".38" fill="#f0f"/>
<circle cx="56" cy="144.8" r=".38" fill="none" stroke="#f0f" stroke-width=".17"/>
<circle cx="40.6" cy="142.8" r=".37" fill="#f0f"/>
<circle cx="40.6" cy="142.8" r=".37" fill="none" stroke="#f0f" stroke-width=".17"/>
<circle cx="179.5" cy="119.7" r=".38" fill="#f0f"/>
<circle cx="179.5" cy="119.7" r=".38" fill="none" stroke="#f0f" stroke-width=".17"/>
<circle cx="206.6" cy="119.7" r=".38" fill="#f0f"/>
<circle cx="206.6" cy="119.7" r=".38" fill="none" stroke="#f0f" stroke-width=".17"/>
<circle cx="208.5" cy="59.8" r=".37" fill="#f0f"/>
<circle cx="208.5" cy="59.8" r=".37" fill="none" stroke="#f0f" stroke-width=".17"/>
<circle cx="225.9" cy="59.8" r=".37" fill="#f0f"/>
<circle cx="225.9" cy="59.8" r=".37" fill="none" stroke="#f0f" stroke-width=".17"/>
<circle cx="208.5" cy="56" r=".37" fill="#f0f"/>
<circle cx="208.5" cy="56" r=".37" fill="none" stroke="#f0f" stroke-width=".17"/>
<circle cx="185.3" cy="102.3" r=".37" fill="#f0f"/>
<circle cx="185.3" cy="102.3" r=".37" fill="none" stroke="#f0f" stroke-width=".17"/>
<circle cx="168" cy="56" r=".37" fill="#f0f"/>
<circle cx="168" cy="56" r=".37" fill="none" stroke="#f0f" stroke-width=".17"/>
<circle cx="160.2" cy="56" r=".37" fill="#f0f"/>
<circle cx="160.2" cy="56" r=".37" fill="none" stroke="#f0f" stroke-width=".17"/>
<circle cx="196.9" cy="67.6" r=".38" fill="#f0f"/>
<circle cx="196.9" cy="67.6" r=".38" fill="none" stroke="#f0f" stroke-width=".17"/>
<circle cx="189.2" cy="84.9" r=".37" fill="#f0f"/>
<circle cx="189.2" cy="84.9" r=".37" fill="none" stroke="#f0f" stroke-width=".17"/>
<circle cx="208.5" cy="88.8" r=".37" fill="#f0f"/>
<circle cx="208.5" cy="88.8" r=".37" fill="none" stroke="#f0f" stroke-width=".17"/>
<circle cx="123.6" cy="75.3" r=".37" fill="#f0f"/>
<circle cx="123.6" cy="75.3" r=".37" fill="none" stroke="#f0f" stroke-width=".17"/>
<circle cx="112" cy="54" r=".37" fill="#f0f"/>
<circle cx="112" cy="54" r=".37" fill="none" stroke="#f0f" stroke-width=".17"/>
<circle cx="102.3" cy="75.3" r=".37" fill="#f0f"/>
<circle cx="102.3" cy="75.3" r=".37" fill="none" stroke="#f0f" stroke-width=".17"/>
<circle cx="38.7" cy="73.3" r=".37" fill="#f0f"/>
<circle cx="38.7" cy="73.3" r=".37" fill="none" stroke="#f0f" stroke-width=".17"/>
<circle cx="27.1" cy="71.4" r=".38" fill="#f0f"/>
<circle cx="27.1" cy="71.4" r=".38" fill="none" stroke="#f0f" stroke-width=".17"/>
<circle cx="86.9" cy="75.3" r=".37" fill="#f0f"/>
<circle cx="86.9" cy="75.3" r=".37" fill="none" stroke="#f0f" stroke-width=".17"/>
<circle cx="204.6" cy="162.2" r=".37" fill="#f0f"/>
<circle cx="204.6" cy="162.2" r=".37" fill="none" stroke="#f0f" stroke-width=".17"/>
<circle cx="185.3" cy="167.9" r=".38" fill="#f0f"/>
<circle cx="185.3" cy="167.9" r=".38" fill="none" stroke="#f0f" stroke-width=".17"/>
<circle cx="183.4" cy="56" r=".37" fill="#f0f"/>
<circle cx="183.4" cy="56" r=".37" fill="none" stroke="#f0f" stroke-width=".17"/>
<text font-size="4" fill="#00f" x="222" y="42">CHASSIS Q-FAN</text>
<text font-size="3.6" fill="#00f" x="210.5" y="87.9">3.0V</text>
<text font-size="3.6" x="256.2" y="171.4">Title : CPUFAN_SYSFAN1</text>
<g font-size="3">
<text x="36.7" y="12.2">FAN CONTROL</text>
<text x="48.3" y="18">PWM FAN CONTROL(New)</text>
<text x="46.4" y="25.8">Pin Number</text>
<text x="52.2" y="29.5">1</text>
<text x="69.6" y="25.8">Signal</text>
<text x="71.5" y="29.5">Control</text>
<text x="52.2" y="33.3">2</text>
<text x="71.5" y="33.3">Sense</text>
<text x="52.2" y="37.2">3</text>
<text x="52.2" y="41">4</text>
<text x="71.5" y="41">GND</text>
<text x="71.5" y="37.2">+12V</text>
<text x="158.4" y="79.6">to OP</text>
<text x="214.3" y="112.5">if OD need pull high</text>
<text x="5.8" y="132">Color: GRAY</text>
<text x="144.8" y="131.8">Place near OP</text>
<text x="160.3" y="155.2">FAN OP</text>
</g>
<g font-size="3" fill="#00007f">
<text x="5.8" y="64.6">CPU_FAN1</text>
<text x="5.8" y="136.1">CHA_FAN1</text>
</g>
<g font-size="2.9" fill="#00f">
<text x="268" y="175.5">&lt;OrgAddr1&gt;</text>
<text x="246.8" y="180.3">MIX-H310A2</text>
</g>
<text font-size="2.5" x="254.5" y="175.1">Engineer:</text>
<g font-size="2.3" fill="#f00">
<text x="229.8" y="81">EL CAP: 11V040107321</text>
<text x="229.8" y="83.3">PL CAP(2k): 11G090410712(default)</text>
<text x="229.8" y="85.6">PL CAP(5k):11031-0001F000</text>
</g>
<g font-size="1.7">
<text x="158.4" y="44.1">+12V</text>
<text x="173.4" y="42.1">1</text>
<text x="182.9" y="42.1">2</text>
<text x="25.1" y="49.9">+12V</text>
<text x="36.7" y="49.9">+3V</text>
<text x="85" y="49.9">+5V</text>
<text x="110.1" y="49.9">+3V</text>
<text x="190.8" y="53.6">3</text>
<text x="224" y="53.8">CHAFANPWR</text>
<text x="38.2" y="58.5" transform="rotate(-90 38.2 58.5)">2</text>
<text x="111.6" y="58.5" transform="rotate(-90 111.6 58.5)">2</text>
<text x="123.2" y="58.5" transform="rotate(-90 123.2 58.5)">2</text>
<text x="190.8" y="57.5">1</text>
<text x="190.8" y="55.6">2</text>
<text x="204.1" y="55.6">5</text>
<text x="86.5" y="60.5" transform="rotate(-90 86.5 60.5)">2</text>
<text x="196.6" y="62.2" transform="rotate(-90 196.6 62.2)">4</text>
<text x="18.8" y="71">3</text>
<text x="18.8" y="69.1">4</text>
<text x="18.8" y="67.1">5</text>
<text x="38.2" y="68" transform="rotate(-90 38.2 68)">1</text>
<text x="86.5" y="69.9" transform="rotate(-90 86.5 69.9)">1</text>
<text x="111.6" y="68" transform="rotate(-90 111.6 68)">1</text>
<text x="123.2" y="68" transform="rotate(-90 123.2 68)">1</text>
<text x="163.7" y="67.1">1</text>
<text x="173.2" y="67.1">2</text>
<text x="225.5" y="68.2" transform="rotate(-90 225.5 68.2)">1</text>
<text x="18.8" y="74.9">1</text>
<text x="18.8" y="72.9">2</text>
<text x="44.1" y="72.9">2</text>
<text x="53.5" y="72.9">1</text>
<text x="196.6" y="72" transform="rotate(-90 196.6 72)">2</text>
<text x="208.1" y="75.9" transform="rotate(-90 208.1 75.9)">2</text>
<text x="225.5" y="75.7" transform="rotate(-90 225.5 75.7)">2</text>
<text x="229.8" y="75">11031V0001F000</text>
<text x="26.7" y="79.8" transform="rotate(-90 26.7 79.8)">1</text>
<text x="38.2" y="79.8" transform="rotate(-90 38.2 79.8)">1</text>
<text x="196.6" y="81.5" transform="rotate(-90 196.6 81.5)">1</text>
<text x="26.7" y="85.3" transform="rotate(-90 26.7 85.3)">2</text>
<text x="38.2" y="85.3" transform="rotate(-90 38.2 85.3)">2</text>
<text x="107.8" y="84.5">2</text>
<text x="117.2" y="84.5">1</text>
<text x="208.1" y="85.3" transform="rotate(-90 208.1 85.3)">1</text>
<text x="224.6" y="88.9">GND</text>
<text x="25.7" y="94.7">GNDGND</text>
<text x="37.3" y="94.7">GND</text>
<text x="188.8" y="95.2" transform="rotate(-90 188.8 95.2)">1</text>
<text x="208.1" y="91.3" transform="rotate(-90 208.1 91.3)">1</text>
<text x="188.8" y="100.8" transform="rotate(-90 188.8 100.8)">2</text>
<text x="208.1" y="100.8" transform="rotate(-90 208.1 100.8)">2</text>
<text x="207.2" y="106.3">GND</text>
<text x="54.1" y="115.5">+3V</text>
<text x="152.1" y="119.3">2</text>
<text x="161.6" y="119.3">1</text>
<text x="188.8" y="119.3">2</text>
<text x="198.3" y="119.3">1</text>
<text x="221.7" y="119.3">2</text>
<text x="231.1" y="119.3">1</text>
<text x="38.6" y="123.2">CHAFANPWR</text>
<text x="42.5" y="125">Q-FAN</text>
<text x="179.2" y="124.1" transform="rotate(-90 179.2 124.1)">1</text>
<text x="206.2" y="124.1" transform="rotate(-90 206.2 124.1)">1</text>
<text x="55.6" y="128" transform="rotate(-90 55.6 128)">2</text>
<text x="179.2" y="129.8" transform="rotate(-90 179.2 129.8)">2</text>
<text x="206.2" y="129.8" transform="rotate(-90 206.2 129.8)">2</text>
<text x="55.6" y="137.5" transform="rotate(-90 55.6 137.5)">1</text>
<text x="178.2" y="137.2">GND</text>
<text x="205.3" y="137.2">GND</text>
<text x="18.8" y="142.5">3</text>
<text x="18.8" y="140.5">4</text>
<text x="18.8" y="138.6">5</text>
<text x="108.2" y="142.5">+5V</text>
<text x="18.8" y="146.3">1</text>
<text x="18.8" y="144.4">2</text>
<text x="63.4" y="144.4">1</text>
<text x="63.4" y="146.3">1</text>
<text x="72.9" y="144.4">2</text>
<text x="72.9" y="146.3">2</text>
<text x="202.7" y="154.1">+12V</text>
<text x="40.2" y="157" transform="rotate(-90 40.2 157)">1</text>
<text x="55.6" y="157" transform="rotate(-90 55.6 157)">1</text>
<text x="157.9" y="161.8">1</text>
<text x="175.1" y="161.8">8</text>
<text x="175.1" y="159.8">9</text>
<text x="40.2" y="162.6" transform="rotate(-90 40.2 162.6)">2</text>
<text x="55.6" y="162.6" transform="rotate(-90 55.6 162.6)">2</text>
<text x="157.9" y="163.7">2</text>
<text x="157.9" y="165.6">3</text>
<text x="157.9" y="167.6">4</text>
<text x="175.1" y="167.6">5</text>
<text x="175.1" y="165.6">6</text>
<text x="175.1" y="163.7">7</text>
<text x="204.3" y="164.7" transform="rotate(-90 204.3 164.7)">1</text>
<text x="223.6" y="165.7">&lt;Variant Name&gt;</text>
<text x="39.2" y="170">GND</text>
<text x="48.9" y="170">GND</text>
<text x="54.7" y="170">GND</text>
<text x="204.3" y="170.3" transform="rotate(-90 204.3 170.3)">2</text>
<text x="226.1" y="178.3">Size</text>
<text x="233" y="178.3">Project Name</text>
<text x="286.5" y="178.4">Rev</text>
<text x="153.1" y="181.5">GND</text>
<text x="184" y="181.5">GND</text>
<text x="203.3" y="181.5">GND</text>
<text x="223.6" y="184.1">Date:</text>
<text x="262.2" y="184.1">Sheet</text>
<text x="277.7" y="184.1">of</text>
</g>
<g font-size="1.7" fill="#00007f">
<text x="175.7" y="42.2">OR47</text>
<text x="175.7" y="44.1">0Ohm</text>
<text x="192.9" y="51.4">EMB12P03V</text>
<text x="193.1" y="49.9">OQ4</text>
<text x="40.6" y="59.5">OR155</text>
<text x="40.6" y="61.5">2.7KOHM</text>
<text x="88.9" y="61.5">OR157</text>
<text x="88.9" y="63.4">2.7KOHM</text>
<text x="114" y="61.5">OR158</text>
<text x="114" y="63.4">2.7KOHM</text>
<text x="125.5" y="61.5">OR159</text>
<text x="125.5" y="63.4">2.7KOHM</text>
<text x="46.4" y="69.2">OR156</text>
<text x="46.4" y="71.1">2.7KOHM</text>
<text x="166.1" y="67.3">OR50</text>
<text x="166.1" y="69.2">8.2KOhm</text>
<text x="229" y="70.4">100UF/16V</text>
<text x="187.3" y="76.9">8.2KOhm</text>
<text x="189.2" y="75">OR51</text>
<text x="210.5" y="76.9">OR54</text>
<text x="229" y="72.6">OCE2</text>
<text x="5.8" y="80.8">WAFER_HD_1X4P</text>
<text x="42.5" y="82.7">OC83</text>
<text x="107.2" y="82.3">PMBS3904</text>
<text x="112.6" y="80">OQ23</text>
<text x="210.5" y="78.8">28KOhm</text>
<text x="15.5" y="86.6">0.1UF/25V</text>
<text x="19.3" y="84.6">OC82</text>
<text x="42.5" y="84.6">0.1UF/16V</text>
<text x="102.4" y="86.6">OR160</text>
<text x="115.9" y="86.6">150Ohm</text>
<text x="210.5" y="92.4">OR55</text>
<text x="210.5" y="94.3">10KOhm</text>
<text x="191.2" y="96.2">OC25</text>
<text x="191.2" y="98.1">1000PF/50V</text>
<text x="150.6" y="117.4">OFR1</text>
<text x="158.4" y="117.4">100KOhm</text>
<text x="187.3" y="117.4">OFR3</text>
<text x="195" y="117.4">100KOhm</text>
<text x="220.1" y="117.4">OFR2</text>
<text x="227.8" y="117.4">100KOhm</text>
<text x="181.5" y="125.2">OC26</text>
<text x="208.5" y="125.2">OC27</text>
<text x="181.5" y="127.1">0.1UF/16V</text>
<text x="208.5" y="127.1">0.1UF/16V</text>
<text x="56" y="132.9">OR56</text>
<text x="56" y="134.8">4.7KOHM</text>
<text x="65.7" y="144.5">OR57</text>
<text x="65.7" y="148.3">OR58</text>
<text x="75.4" y="144.5">4.7KOHM</text>
<text x="75.4" y="148.3">8.2KOhm</text>
<text x="5.8" y="152.2">WAFER_HD_1X4P</text>
<text x="29" y="159.9">0.1UF/25V</text>
<text x="32.9" y="158">OC28</text>
<text x="58" y="158">OC29</text>
<text x="58" y="159.9">0.1UF/16V</text>
<text x="160.3" y="158">OU2</text>
<text x="206.6" y="165.7">OC84</text>
<text x="206.6" y="167.6">0.1UF/25V</text>
<text x="160.3" y="171.5">UP1565PQKF</text>
</g>
<g font-size="1.7" fill="#00ff7f">
<text x="175.7" y="46">/X</text>
<text x="115.9" y="88.5">/X</text>
</g>
<g font-size="1.7" fill="#00f">
<text x="195.5" y="53.1" transform="rotate(90 195.5 53.1)">S</text>
<text x="195.5" y="58.3" transform="rotate(90 195.5 58.3)">G</text>
<text x="202.2" y="54.4" transform="rotate(90 202.2 54.4)">D</text>
<text x="111.6" y="71.5" transform="rotate(-90 111.6 71.5)">B 1</text>
<text x="225.3" y="68.5" transform="rotate(180 225.3 68.5)">+</text>
<text x="107.7" y="77" transform="rotate(-90 107.7 77)">3</text>
<text x="109.6" y="76.8" transform="rotate(-90 109.6 76.8)">C</text>
<text x="115.2" y="77" transform="rotate(-90 115.2 77)">E</text>
<text x="117.2" y="77" transform="rotate(-90 117.2 77)">2</text>
<text x="225.9" y="181">B</text>
<text x="229.4" y="184.1">Wednesday, July 17, 2019</text>
<text x="271.9" y="184.1">58</text>
<text x="283.4" y="184.1">74</text>
<text x="286.3" y="181.1">R1.00</text>
</g>
<g font-size="1.7" fill="#00407f">
<text x="10.5" y="68.4">NP_NC</text>
<text x="15.5" y="70.3">4</text>
<text x="15.5" y="76.1">1</text>
<text x="15.5" y="74.2">2</text>
<text x="15.5" y="72.3">3</text>
<text x="10.5" y="139.8">NP_NC</text>
<text x="15.5" y="143.7">3</text>
<text x="15.5" y="141.7">4</text>
<text x="15.5" y="147.5">1</text>
<text x="15.5" y="145.6">2</text>
<text x="167.9" y="161">GND2</text>
<text x="161.2" y="163">OUT1</text>
<text x="161.2" y="164.9">IN1-</text>
<text x="161.2" y="166.8">IN1+</text>
<text x="168.1" y="164.9">OUT2</text>
<text x="169.1" y="163">VCC</text>
<text x="169.5" y="166.8">IN2-</text>
<text x="161.2" y="168.8">GND1</text>
<text x="169.1" y="168.8">IN2+</text>
</g>
<g font-size="1.7" fill="#f00">
<text x="62.2" y="68.2">O_CPUFANIN</text>
<text x="75.5" y="68.2">52</text>
<text x="178.1" y="67">O_CHAFAN_CON_R</text>
<text x="64.1" y="74.7">O_CPUFAN_PWM_Q</text>
<text x="129.8" y="75.9">O_CPUFANOUT</text>
<text x="144.8" y="75.9">52</text>
<text x="162.6" y="84.4">O_CHAFAN_CON_10</text>
<text x="162.6" y="88.2">O_CHAFAN_FB+</text>
<text x="162.6" y="92.1">O_CHAFAN_REF-</text>
<text x="168.4" y="119.1">O_CHAFAN_REF1</text>
<text x="203.1" y="119.1">O_CHAFAN_REF2</text>
<text x="239.8" y="120.4">O_CHAFAN2_PWR</text>
<text x="257.4" y="120.4">52</text>
<text x="89.2" y="145.5">O_CHAFANIN</text>
<text x="102.6" y="145.5">52</text>
<text x="133.6" y="161.6">O_CHAFAN_CON_10</text>
<text x="133.6" y="165.4">O_CHAFAN_FB+</text>
<text x="133.6" y="163.5">O_CHAFAN_REF-</text>
<text x="224.7" y="175.6">ASUSTEK COMPUTER INC</text>
</g>
<g font-size="1.5" fill="#00f">
<text x="13.6" y="71" transform="rotate(180 13.6 71)">+12V</text>
<text x="13.6" y="69" transform="rotate(180 13.6 69)">GND</text>
<text x="13.6" y="74.8" transform="rotate(180 13.6 74.8)">PWM</text>
<text x="13.6" y="72.9" transform="rotate(180 13.6 72.9)">SENSE</text>
<text x="13.6" y="142.4" transform="rotate(180 13.6 142.4)">+12V</text>
<text x="13.6" y="140.4" transform="rotate(180 13.6 140.4)">GND</text>
<text x="13.6" y="146.2" transform="rotate(180 13.6 146.2)">PWM</text>
<text x="13.6" y="144.3" transform="rotate(180 13.6 144.3)">SENSE</text>
</g>
<g font-size="1.4">
<text x="30.9" y="1.4">5</text>
<text x="88.9" y="1.4">4</text>
<text x="146.8" y="1.4">3</text>
<text x="204.7" y="1.4">2</text>
<text x="262.6" y="1.4">1</text>
<text x=".5" y="26.1">D</text>
<text x="292.1" y="26.1">D</text>
<text x=".5" y="71.9">C</text>
<text x="292.1" y="71.9">C</text>
<text x=".5" y="117.8">B</text>
<text x="292.1" y="117.8">B</text>
<text x=".5" y="163.6">A</text>
<text x="292.1" y="163.6">A</text>
<text x="30.9" y="186.8">5</text>
<text x="88.9" y="186.8">4</text>
<text x="146.8" y="186.8">3</text>
<text x="204.7" y="186.8">2</text>
<text x="262.6" y="186.8">1</text>
</g>
</svg>
